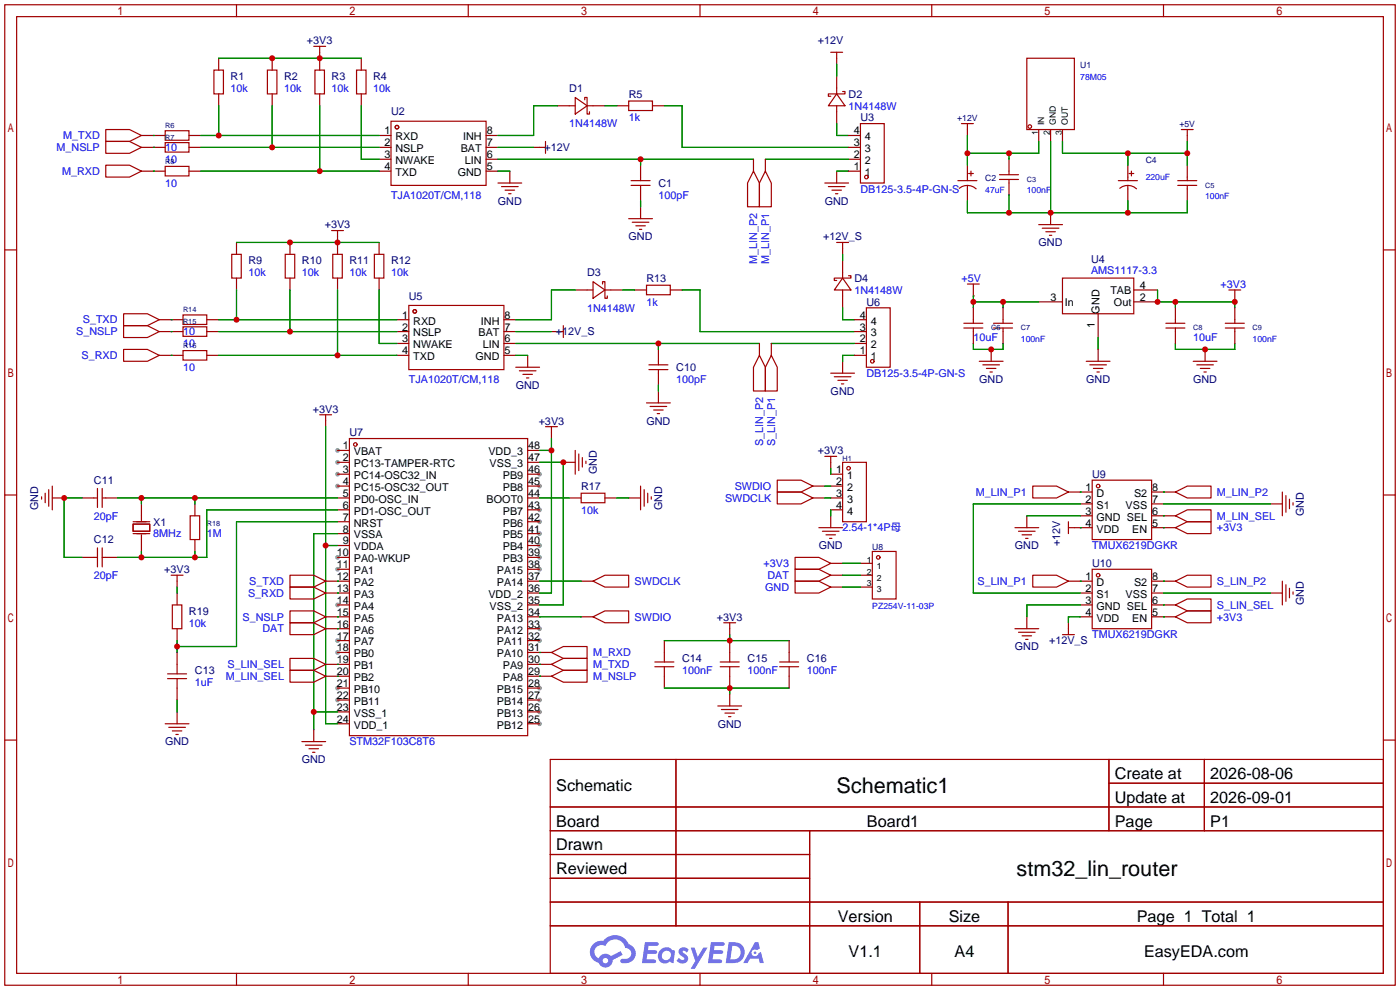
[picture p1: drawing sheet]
<svg xmlns="http://www.w3.org/2000/svg" width="299mm" height="212mm" viewBox="0 0 299 212" stroke-linecap="round" stroke-linejoin="round" font-family="sans-serif">
<g fill="#999">
<circle cx="72.1" cy="96.3" r=".51"/>
<circle cx="72.1" cy="98.8" r=".51"/>
<circle cx="72.1" cy="101.3" r=".51"/>
<circle cx="72.1" cy="103.9" r=".51"/>
<circle cx="72.1" cy="119.1" r=".51"/>
<circle cx="72.1" cy="121.7" r=".51"/>
<circle cx="72.1" cy="129.3" r=".51"/>
<circle cx="72.1" cy="136.9" r=".51"/>
<circle cx="72.1" cy="139.4" r=".51"/>
<circle cx="72.1" cy="147.1" r=".51"/>
<circle cx="72.1" cy="149.6" r=".51"/>
<circle cx="115.3" cy="154.7" r=".51"/>
<circle cx="115.3" cy="152.1" r=".51"/>
<circle cx="115.3" cy="149.6" r=".51"/>
<circle cx="115.3" cy="147.1" r=".51"/>
<circle cx="115.3" cy="136.9" r=".51"/>
<circle cx="115.3" cy="134.4" r=".51"/>
<circle cx="115.3" cy="121.7" r=".51"/>
<circle cx="115.3" cy="119.1" r=".51"/>
<circle cx="115.3" cy="116.6" r=".51"/>
<circle cx="115.3" cy="114" r=".51"/>
<circle cx="115.3" cy="111.5" r=".51"/>
<circle cx="115.3" cy="109" r=".51"/>
<circle cx="115.3" cy="103.9" r=".51"/>
<circle cx="115.3" cy="101.3" r=".51"/>
</g>
<g fill="none" stroke="#a10000" stroke-width=".25">
<path d="M1 1h297.2v209.6h-297.2zM3.6 3.6h292.1v204.4h-292.1zM50.5 1v2.6M100.1 1v2.6M149.6 1v2.6M199.1 1v2.6M248.7 1v2.6M1 53.4h2.6M295.7 53.4h2.5M1 105.8h2.6M295.7 105.8h2.5M1 158.2h2.6"/>
<path d="M295.7 158.2h2.5M117.6 162.3h178.1v45.7h-178.1zM117.6 172.5h178.1M117.6 177.5h178.1M144.5 162.3v35.6M173 177.5v30.5M237 162.3v15.2M237 167.4h58.7M257.4 162.3v15.2M117.6 182.6h55.4M117.6 192.8h178.1M117.6 187.7h55.4"/>
<path d="M117.6 197.9h178.1M196.6 192.8v15.2M215.4 192.8v15.2M50.5 208v2.6M100.1 208v2.6M149.6 208v2.6M199.1 208v2.6M248.7 208v2.6"/>
</g>
<g fill="#5487ff">
<path d="M145.3 202.7a1.3 1.3 0 0 1 1.9 .3l-.4 .6a.54 .54 0 0 0-.9-.2l.1 .2a1.34 1.34 0 0 1 .9 1.8 1.47 1.47 0 0 1-2.3-.1l.5-.6 .8 .5a.31 .31 0 0 0 .4-.3 .31 .31 0 0 0-.3-.4 1.12 1.12 0 0 1-.7-1.8z"/>
<path d="M147.6 202.5h.9l.6 2 1.2-2h.9l-2.7 4.6h-.9l1-1.7z"/>
<path d="M137.8 201.4h1.7a1.31 1.31 0 0 1 1.2 .2 .4 .4 0 0 1-.3 .5l-1.8 .1-.1 .9h1.6a.4 .4 0 0 1 .4 .4 .4 .4 0 0 1-.5 .4h-1.6l-.2 1.2h1.4a.46 .46 0 0 1 .5 0 .46 .46 0 0 1 .1 .5l-.4 .2h-2.6z"/>
<path d="M151.9 201.4h1.7a1.32 1.32 0 0 1 1.2 .2 .39 .39 0 0 1-.3 .5l-1.8 .1-.1 .9h1.6a.4 .4 0 0 1 .4 .4 .4 .4 0 0 1-.4 .4h-1.7l-.2 1.2h1.4a.46 .46 0 0 1 .5 0 .46 .46 0 0 1 .1 .5l-.4 .2h-2.6z"/>
<path d="M161.3 201.4h.8l.3 1.3-.6 .4a.75 .75 0 0 0-1.1 .3 .75 .75 0 0 0 .5 1 .75 .75 0 0 0 .9-.7l.5-.2 .6 2.3h-.8l-.3-.9h-1.8l-.5 .9h-1z"/>
<path d="M155.7 201.4l-.6 4.4h1.5a2.27 2.27 0 0 0 2.6-2.2 2.27 2.27 0 0 0-2.7-2.2zM156.5 202.1a1.5 1.5 0 0 1 1.8 1.6 1.5 1.5 0 0 1-1.9 1.4h-.3z"/>
<path d="M141.2 203a1.6 1.6 0 0 0-.3 2.3 1.6 1.6 0 0 0 2.3 .2l.7 .3 .3-2.4-.1-.3-.5-.1a1.58 1.58 0 0 0-2.4 0zM141.8 203.5a.98 .98 0 0 1 1.6 .4 .98 .98 0 0 1-1.1 1.3 .94 .94 0 0 1-.9-.7 .94 .94 0 0 1 .4-1z"/>
<path d="M126.8 201.8a2.37 2.37 0 0 0 1.1 4 1.54 1.54 0 0 0 1.8 1 1.54 1.54 0 0 0 1.2-1.6l2.2-1.1-.5-.8-2 1a1.57 1.57 0 0 0-2.7 .5 1.5 1.5 0 0 1-.7-2.1 1.5 1.5 0 0 1 2.2-.5 2.23 2.23 0 0 1 2.3-1.4 2.23 2.23 0 0 1 2 1.8 1.16 1.16 0 0 1 1.2 1.1 1.16 1.16 0 0 1-1.1 1.2h-.7a.47 .47 0 0 0-.5 .4 .47 .47 0 0 0 .4 .5 2.17 2.17 0 0 0 2.5-.9 2.17 2.17 0 0 0-.3-2.7l-.8-.4a3.2 3.2 0 0 0-5.5-.7l-1.1 .1zM128.8 205.3a.6 .6 0 0 1 1.2 0 .6 .6 0 0 1-1.2 0z"/>
<circle cx="161.4" cy="203.6" r=".28"/>
</g>
<g fill="none" stroke="#a10000" stroke-width=".25">
<path d="M45.7 15h2.1v5.1h-2.1zM46.7 12.4v2.6M57.1 15h2.1v5.1h-2.1zM58.2 12.4v2.6M67.1 9.9h2.5M67.3 15h2v5.1h-2zM68.3 9.9v5.1M76.2 15h2v5.1h-2zM77.2 12.4v2.6M177.5 11.2h2.6M178.8 11.2v2.5M178.8 16.3v3.8"/>
<path d="M180.1 19.6h.5v.5h-3.6v.5h.5M219.5 12.4h10.1v15.3h-10.1zM22.6 27.7h5.1l2.5 1.3-2.5 1.2h-5.1zM22.6 30.2h5.1l2.5 1.3-2.5 1.3h-5.1zM22.6 35.3h5.1l2.5 1.3-2.5 1.2h-5.1zM30.2 29h5.1M30.2 31.5h5.1M30.2 36.6h5.1M35.3 27.9h5.1v2.1h-5.1zM35.3 30.5h5.1v2h-5.1zM35.3 35.6h5.1v2h-5.1zM40.4 29h2.5"/>
<path d="M40.4 31.5h2.5M40.4 36.6h2.5M46.7 20.1v2.5M58.2 20.1v2.5M68.3 20.1v2.5M77.2 20.1v2.5M81 29h2.6M81 31.5h2.6M81 34h2.6M81 36.6h2.6M83.6 25.9h20.3v13.7h-20.3zM103.9 29h2.5"/>
<path d="M103.9 31.5h2.5M103.9 34h2.5M103.9 36.6h2.5M106.4 39.1h5.1M107.2 39.9h3.5M109 36.6v2.5M114 31.5h2.6M116.6 30.2v2.6M119.1 22.6h3.8M122.9 20.8l2.6 1.8-2.6 1.8zM125 21.3v-.5h.5v3.6h.5v-.5M125.5 22.6h3.8"/>
<path d="M131.8 22.6h2.6M134.4 21.6h5v2h-5zM134.9 39.6h4M134.9 38.6h4M136.9 35.3v3.3M136.9 39.6v3.3M139.4 22.6h2.6M161 36.6l1.3 2.5v5.1h-2.5v-5.1zM161 34v2.6M163.6 36.6l1.2 2.5v5.1h-2.5v-5.1zM163.6 34v2.6M176.3 39.1h5.1"/>
<path d="M177 39.9h3.6M178.8 20.1l1.8 2.5h-3.6zM178.8 22.6v3.8M178.8 36.6v2.5M181.4 29h2.5M181.4 31.5h2.5M181.4 34h2.5M181.4 36.6h2.5M183.9 26.4h5.1v12.7h-5.1zM204.7 38.6h4.1M205.5 26.4h2.5M206.8 26.4v2.6"/>
<path d="M206.8 35.3v3.3M206.8 39.6v3.3M207 37.1h1M207.5 36.6v1M213.6 38.4h4.1M213.6 37.3h4.1M215.6 34v3.3M215.6 38.4v3.3M222 27.7v2.5M224.5 27.7v2.5M227.1 27.7v2.5M239 38.6h4.1"/>
<path d="M241 35.3v3.3M241 39.6v3.3M241.3 37.1h1M241.8 36.6v1M251.7 39.6h4.1M251.7 38.6h4.1M252.5 27.7h2.5M253.7 27.7v2.5M253.7 35.3v3.3M253.7 39.6v3.3M49.5 54.4h2.1v5h-2.1zM50.5 51.8v2.6"/>
<path d="M50.5 59.4v2.6M61 54.4h2v5h-2zM62 51.8v2.6M62 59.4v2.6M70.9 49.3h2.5M71.1 54.4h2.1v5h-2.1zM72.1 49.3v5.1M72.1 59.4v2.6M80 54.4h2v5h-2zM81 51.8v2.6M81 59.4v2.6M107.9 40.6h2.1"/>
<path d="M108.7 41.4h.5M134.4 46.7h5M135.1 47.5h3.6M135.9 48.3h2M136.7 49h.5M136.9 44.2v2.5M177.8 40.6h2M178.6 41.4h.5M178.8 51.8h2.6M180.1 59.4l1.8 2.6h-3.6zM180.1 51.8v2.6M180.1 55.6v3.8"/>
<path d="M181.4 58.9h.5v.5h-3.6v.5h.5M205 40.2a2.74 2.74 0 0 1 3.6 .2M222 48h5.1M222.8 48.8h3.5M223.5 49.5h2.1M224.3 50.3h.5M224.5 45.5v2.5M227.1 59.4h15.2v7.7h-15.2zM239.3 40.2a2.74 2.74 0 0 1 3.6 .2M26.4 67.1h5.1l2.5 1.2-2.5 1.3h-5.1zM26.4 69.6h5.1l2.5 1.3-2.5 1.2h-5.1zM26.4 74.7h5.1l2.5 1.2-2.5 1.3h-5.1z"/>
<path d="M34 68.3h5.1M34 70.9h5.1M34 75.9h5.1M39.1 67.3h5.1v2h-5.1zM39.1 69.8h5.1v2.1h-5.1zM39.1 74.9h5.1v2.1h-5.1zM44.2 68.3h2.5M44.2 70.9h2.5M44.2 75.9h2.5M84.8 68.3h2.6M84.8 70.9h2.6M84.8 73.4h2.6"/>
<path d="M84.8 75.9h2.6M87.4 65.3h20.3v13.7h-20.3zM107.7 68.3h2.5M107.7 70.9h2.5M107.7 73.4h2.5M107.7 75.9h2.5M110.2 78.5h5.1M111 79.2h3.6M112.8 75.9v2.6M117.9 70.9h2.5M120.4 69.6v2.5M122.9 62h3.8"/>
<path d="M126.7 60.2l2.6 1.8-2.6 1.8zM128.8 60.7v-.5h.5v3.6h.5v-.6M129.3 62h3.8M135.6 62h2.6M138.2 61h5.1v2h-5.1zM138.7 79h4M138.7 78h4M140.7 74.7v3.3M140.7 79v3.3M143.3 62h2.5M162.3 75.9l1.3 2.6v5.1h-2.6v-5.1zM162.3 73.4v2.5"/>
<path d="M164.8 75.9l1.3 2.6v5.1h-2.5v-5.1zM164.8 73.4v2.5M177.5 79.8h5.1M180.1 62v3.8M180.1 77.2v2.6M182.6 68.3h2.6M182.6 70.9h2.6M182.6 73.4h2.6M182.6 75.9h2.6M185.2 65.8h5v12.7h-5zM206 70.1h4.1M206 69.1h4.1"/>
<path d="M206.8 60.7h2.5M208 63.2h.1M208 60.7v2.5M208 65.8v3.3M208 70.1v3.3M209.3 77.2h5.1M210.1 78h3.5M210.8 78.7h2.1M211.6 79.5h.5M211.8 74.7v2.5M212.3 70.1h4.1M212.3 69.1h4.1"/>
<path d="M214.4 65.8v3.3M214.4 70.1v3.3M222 64.5h5.1M232.2 77.2h5M232.9 78h3.6M233.7 78.7h2M234.4 79.5h.5M234.7 67.1v5M234.7 74.7v2.5M242.3 62h5.1M242.3 64.5h5.1M249.2 70.1h4"/>
<path d="M249.2 69.1h4M251.2 65.8v3.3M251.2 70.1v3.3M255 77.2h5.1M255.8 78h3.5M256.5 78.7h2.1M257.3 79.5h.5M257.6 74.7v2.5M261.9 70.1h4M261.9 69.1h4M262.6 62h2.6M263.9 64.5h.1"/>
<path d="M263.9 62v2.5M263.9 65.8v3.3M263.9 70.1v3.3M68.3 88.6h2.6M69.6 88.6v2.6M72.1 96.3h2.6M72.1 98.8h2.6M74.7 93.7h38.1v63.5h-38.1zM111.8 80h2M112.5 80.8h.5M112.8 96.3h2.5M112.8 98.8h2.5"/>
<path d="M116.6 91.2h2.5M117.9 91.2v2.5M120.4 98.8h2.5M122.9 96.3v5M123.7 97v3.6M124.5 97.8v2M125.2 98.6v.5M138.2 86.1h5.1M138.9 86.9h3.6M139.7 87.6h2M140.5 88.4h.5M140.7 83.6v2.5"/>
<path d="M176.3 97.5h2.5M177.5 97.5v2.6M178.3 80.5h3.6M179.1 81.3h2M179.8 82h.5M180.1 98.8h5.1v12.7h-5.1zM8.9 106.2v.5M9.7 105.4v2M10.4 104.6v3.6M11.2 106.4h2.5M11.2 103.9v5.1M17.5 106.4h3.3"/>
<path d="M17.5 119.1h3.3M20.8 104.4v4.1M20.8 117.1v4.1M21.8 106.4h3.3M21.8 119.1h3.3M21.8 104.4v4.1M21.8 117.1v4.1M28.4 112h3.6v1.5h-3.6zM28.4 111.5h3.6M28.4 114h3.6M30.2 107.7v3.6M30.2 114.3v3.6"/>
<path d="M40.6 110.2h2.1v5.1h-2.1zM41.7 107.7v2.5M41.7 115.3v2.6M72.1 101.3h2.6M72.1 103.9h2.6M72.1 106.4h2.6M72.1 109h2.6M72.1 111.5h2.6M72.1 114h2.6M72.1 116.6h2.6M72.1 119.1h2.6M112.8 101.3h2.5"/>
<path d="M112.8 103.9h2.5M112.8 106.4h2.5M112.8 109h2.5M112.8 111.5h2.5M112.8 114h2.5M112.8 116.6h2.5M112.8 119.1h2.5M121.7 106.4h2.5M124.2 105.4h5.1v2h-5.1zM129.3 106.4h2.5M134.4 106.4h2.5M136.9 103.9v5.1"/>
<path d="M137.7 104.6v3.6M138.4 105.4v2M139.2 106.2v.5M166.1 102.6h5.1l2.5 1.3-2.5 1.3h-5.1zM166.1 105.2h5.1l2.5 1.2-2.5 1.3h-5.1zM169.9 119.1h5.1l2.5 1.3-2.5 1.3h-5.1zM173.7 103.9h2.6M173.7 106.4h2.6M175 112.8h5.1M175.8 113.5h3.5M176.5 114.3h2.1M177.3 115.1h.5"/>
<path d="M177.5 101.3h2.6M177.5 103.9h2.6M177.5 106.4h2.6M177.5 109h2.6M177.5 110.2v2.6M186.4 117.9h5.1v10.1h-5.1zM216.9 112.8h5.1M217.7 113.5h3.5M218.4 114.3h2.1M219.2 115.1h.5M219.5 110.2v2.6M220.7 103.9h5.1l2.5 1.3-2.5 1.2h-5.1z"/>
<path d="M228.3 112.8h5.1M228.3 105.2h5.1M228.3 111.5v2.5M230.9 107.7h2.5M230.9 110.2h2.5M233.4 102.6h12.7v12.7h-12.7zM246.1 112.8h5.1M246.1 105.2h5.1M246.1 107.7h2.6M246.1 110.2h5.1M251.2 112.8l2.5-1.3h5.1v2.5h-5.1zM251.2 105.2l2.5-1.3h5.1v2.5h-5.1z"/>
<path d="M251.2 110.2l2.5-1.2h5.1v2.5h-5.1zM271.5 107.7h2.6M274.1 105.2v5M274.8 105.9v3.6M275.6 106.7v2M276.4 107.4v.5M36.6 122.9h2.5M36.8 129.3h2.1v5.1h-2.1zM37.8 122.9v2.6M37.8 126.7v2.6M37.8 134.4v2.5M37.8 139.4v4.6"/>
<path d="M62 122.9h5.1l2.5 1.3-2.5 1.3h-5.1zM62 130.6h5.1l2.5 1.2-2.5 1.3h-5.1zM62 125.5h5.1l2.5 1.2-2.5 1.3h-5.1zM62 133.1h5.1l2.5 1.3-2.5 1.2h-5.1zM69.6 124.2h5.1M69.6 126.7h5.1M69.6 131.8h5.1M69.6 134.4h5.1M72.1 121.7h2.6M72.1 129.3h2.6M72.1 136.9h2.6M72.1 139.4h2.6"/>
<path d="M112.8 121.7h2.5M112.8 124.2h2.5M112.8 126.7h2.5M112.8 129.3h2.5M112.8 131.8h2.5M112.8 134.4h2.5M112.8 136.9h2.5M112.8 139.4h5.1M117.9 139.4l2.5-1.2h5.1v2.5h-5.1zM124.2 124.2h2.5M124.2 131.8h2.5M126.7 131.8l2.6-1.2h5.1v2.5h-5.1z"/>
<path d="M126.7 124.2l2.6-1.3h5.1v2.6h-5.1zM142 136.9v4.6M154.7 133.1h2.5M156 133.1v2.5M156 136.9v4.6M168.7 136.9v4.6M169.9 121.7h5.1l2.5 1.2-2.5 1.3h-5.1zM169.9 124.2h5.1l2.5 1.3-2.5 1.2h-5.1zM177.5 122.9h2.6M177.5 120.4h2.6M177.5 125.5h2.6M183.9 122.9h2.5"/>
<path d="M183.9 120.4h2.5M183.9 125.5h2.5M216.9 134.4h5.1M217.7 135.1h3.5M218.4 135.9h2.1M219.2 136.7h.5M219.5 131.8v2.6M220.7 122.9h5.1l2.5 1.3-2.5 1.3h-5.1zM227.1 135.6h2.5M228.3 124.2h5.1M228.3 133.1v2.5M230.9 126.7h2.5"/>
<path d="M230.9 129.3h2.5M230.9 131.8h2.5M233.4 121.7h12.7v12.7h-12.7zM246.1 124.2h5.1M246.1 126.7h2.6M246.1 129.3h5.1M246.1 131.8h5.1M251.2 131.8l2.5-1.2h5.1v2.5h-5.1zM251.2 124.2l2.5-1.3h5.1v2.6h-5.1zM251.2 129.3l2.5-1.3h5.1v2.6h-5.1zM271.5 126.7h2.6M274.1 124.2v5.1"/>
<path d="M274.8 125v3.5M275.6 125.7v2.1M276.4 126.5v.5M35.3 154.7h5.1M35.8 145h4.1M35.8 144h4.1M36.1 155.4h3.5M36.8 156.2h2.1M37.6 157h.5M37.8 145v4.6M37.8 152.1v2.6M62 143.3h5.1l2.5 1.2-2.5 1.3h-5.1z"/>
<path d="M62 140.7h5.1l2.5 1.3-2.5 1.3h-5.1zM64.5 158.5h5.1M65.3 159.3h3.5M67.1 156v2.5M69.6 142h5.1M69.6 144.5h5.1M72.1 147.1h2.6M72.1 149.6h2.6M72.1 152.1h2.6M72.1 154.7h2.6M112.8 142h5.1M112.8 144.5h5.1"/>
<path d="M112.8 147.1h2.5M112.8 149.6h2.5M112.8 152.1h2.5M112.8 154.7h2.5M117.9 142l2.5-1.3h5.1v2.6h-5.1zM117.9 144.5l2.5-1.2h5.1v2.5h-5.1zM140 141.5h4M140 142.5h4M142 142.5v4.6M153.4 150.9h5.1M153.9 141.5h4.1M153.9 142.5h4.1"/>
<path d="M154.2 151.6h3.5M154.9 152.4h2.1M155.7 153.2h.5M156 142.5v4.6M156 148.3v2.6M166.6 141.5h4.1M166.6 142.5h4.1M168.7 142.5v4.6M66 160h2.1M66.8 160.8h.5"/>
<circle cx="84.8" cy="27.2" r=".38"/>
<circle cx="185.2" cy="37.8" r=".38"/>
<circle cx="220.1" cy="27.1" r=".38"/>
<circle cx="88.6" cy="66.5" r=".38"/>
<circle cx="186.4" cy="77.2" r=".38"/>
<circle cx="75.9" cy="95" r=".38"/>
<circle cx="181.4" cy="100.1" r=".38"/>
<circle cx="187.7" cy="119.1" r=".38"/>
<circle cx="234.7" cy="103.9" r=".38"/>
<circle cx="234.7" cy="122.9" r=".38"/>
</g>
<g fill="none" stroke="#008700" stroke-width=".25">
<path d="M46.7 12.4h30.5M178.8 13.7v2.6M32.8 29h.1M32.8 31.5h.1M32.8 36.6h.1M42.9 29h38.1M42.9 36.6h38.1M42.9 31.5h38.1M46.7 22.6v6.4M58.2 22.6v8.9M68.3 22.6v14M77.2 22.6v11.4h3.8"/>
<path d="M106.4 34h54.6M106.4 36.6h2.6M106.4 31.5h7.6M119.1 22.6h-5.1v6.4h-7.6M129.3 22.6h2.5M136.9 34v1.3M142 22.6h3.8v8.9h35.6M163.6 34h17.8M178.8 26.4v2.6h2.6M178.8 36.6h2.6M206.8 29v6.3M215.6 32.8v1.2"/>
<path d="M222 30.2v2.6h-15.2M224.5 30.2v15.3M227.1 30.2v2.6h26.6M241 32.8v2.5M253.7 30.2v5.1M50.5 51.8h30.5M136.9 42.9v1.3M180.1 54.4v1.2M206.8 42.9v2.6h46.9v-2.6M215.6 41.7v3.8M241 42.9v2.6M36.6 68.3h.1"/>
<path d="M36.6 70.9h.1M36.6 75.9h.1M46.7 68.3h38.1M46.7 75.9h38.1M46.7 70.9h38.1M50.5 62v6.3M62 62v8.9M72.1 62v13.9M81 62v11.4h3.8M110.2 73.4h52.1M110.2 75.9h2.6M110.2 70.9h7.7"/>
<path d="M122.9 62h-5v6.3h-7.7M133.1 62h2.5M140.7 73.4v1.3M145.8 62h3.8v8.9h33M164.8 73.4h17.8M180.1 65.8v2.5h2.5M182.6 75.9h-2.5v1.3M208 64.5h14M208 73.4v1.3h6.4v-1.3M208 63.2v2.6M214.4 64.5v1.3M234.7 72.1v2.6"/>
<path d="M247.4 62v2.5h16.5v1.3M251.2 73.4v1.3h12.7v-1.3M251.2 64.5v1.3M69.6 91.2v63.5h2.5M115.3 98.8h5.1v30.5h-5.1M115.3 96.3h2.6M117.9 93.7v33h-2.6M140.7 82.3v1.3M17.5 106.4h-3.8v12.7h3.8M25.1 106.4h47M30.2 106.4v1.3M30.2 117.9v1.2"/>
<path d="M41.7 106.4v1.3M41.7 117.9v1.2M69.6 116.6h2.5M72.1 111.5h-21.6v26.7h-12.7M72.1 109h-27.9v10.1h-19.1M72.1 114h-5v42M115.3 106.4h6.4M131.8 106.4h2.6M176.3 106.4h1.2M176.3 103.9h1.2M177.5 100.1v1.2M177.5 109v1.2"/>
<path d="M219.5 110.2h11.4M230.9 105.2h.1M230.9 112.8h.1M230.9 107.7h-22.9v19h22.9M248.7 112.8h.1M248.7 105.2h.1M248.7 110.2h.1M248.7 107.7h22.8M37.8 125.5v1.2M37.8 136.9v2.5M72.1 126.7h.1M72.1 124.2h.1"/>
<path d="M72.1 131.8h.1M72.1 134.4h.1M115.3 139.4h.1M115.3 131.8h8.9M115.3 124.2h8.9M142 136.9h26.7M156 135.6v1.3M180.1 120.4h3.8M180.1 122.9h3.8M180.1 125.5h3.8M230.9 124.2h.1M230.9 129.3h-11.4v2.5"/>
<path d="M230.9 131.8h-2.6v1.3M248.7 131.8h.1M248.7 124.2h.1M248.7 129.3h.1M248.7 126.7h22.8M37.8 149.6v2.5M67.1 152.1h5M72.1 142h.1M72.1 144.5h.1M115.3 142h.1M115.3 144.5h.1M142 147.1h26.7"/>
<path d="M156 147.1v1.2"/>
</g>
<g fill="#c00">
<circle cx="58.2" cy="12.4" r=".63"/>
<circle cx="68.3" cy="12.4" r=".63"/>
<circle cx="46.7" cy="29" r=".63"/>
<circle cx="68.3" cy="36.6" r=".63"/>
<circle cx="58.2" cy="31.5" r=".63"/>
<circle cx="215.6" cy="32.8" r=".63"/>
<circle cx="206.8" cy="32.8" r=".63"/>
<circle cx="215.6" cy="45.5" r=".63"/>
<circle cx="224.5" cy="45.5" r=".63"/>
<circle cx="241" cy="45.5" r=".63"/>
<circle cx="253.7" cy="32.8" r=".63"/>
<circle cx="241" cy="32.8" r=".63"/>
<circle cx="136.9" cy="34" r=".63"/>
<circle cx="62" cy="51.8" r=".63"/>
<circle cx="72.1" cy="51.8" r=".63"/>
<circle cx="50.5" cy="68.3" r=".63"/>
<circle cx="72.1" cy="75.9" r=".63"/>
<circle cx="62" cy="70.9" r=".63"/>
<circle cx="263.9" cy="64.5" r=".63"/>
<circle cx="251.2" cy="64.5" r=".63"/>
<circle cx="247.4" cy="64.5" r=".63"/>
<circle cx="211.8" cy="74.7" r=".63"/>
<circle cx="214.4" cy="64.5" r=".63"/>
<circle cx="208" cy="64.5" r=".63"/>
<circle cx="257.6" cy="74.7" r=".63"/>
<circle cx="41.7" cy="106.4" r=".63"/>
<circle cx="30.2" cy="106.4" r=".63"/>
<circle cx="30.2" cy="119.1" r=".63"/>
<circle cx="41.7" cy="119.1" r=".63"/>
<circle cx="156" cy="136.9" r=".63"/>
<circle cx="156" cy="147.1" r=".63"/>
<circle cx="13.7" cy="106.4" r=".63"/>
<circle cx="37.8" cy="138.2" r=".63"/>
<circle cx="69.6" cy="116.6" r=".63"/>
<circle cx="120.4" cy="98.8" r=".63"/>
<circle cx="67.1" cy="152.1" r=".63"/>
<circle cx="117.9" cy="96.3" r=".63"/>
<circle cx="140.7" cy="73.4" r=".63"/>
</g>
<g font-size="4.6">
<text x="178.8" y="169.4">Schematic1</text>
<text x="217.3" y="187.2">stm32_lin_router</text>
</g>
<g font-size="3.5">
<text x="238.3" y="166.5">Create at</text>
<text x="258.7" y="166.5">2026-08-06</text>
<text x="118.9" y="169.1">Schematic</text>
<text x="238.3" y="171.6">Update at</text>
<text x="258.7" y="171.6">2026-09-01</text>
<text x="118.9" y="176.7">Board</text>
<text x="185.3" y="176.7">Board1</text>
<text x="238.3" y="176.7">Page</text>
<text x="258.7" y="176.7">P1</text>
<text x="118.9" y="181.8">Drawn</text>
<text x="118.9" y="186.8">Reviewed</text>
<text x="179.1" y="197">Version</text>
<text x="202.8" y="197">Size</text>
<text x="243" y="197">Page 1 Total 1</text>
<text x="181.4" y="204.6">V1.1</text>
<text x="204" y="204.6">A4</text>
<text x="244.5" y="204.6">EasyEDA.com</text>
</g>
<g font-size="2.3" fill="#000080">
<text x="65.6" y="9.4">+3V3</text>
<text x="174.8" y="9.4">+12V</text>
<text x="49.3" y="17.1">R1</text>
<text x="60.7" y="17.1">R2</text>
<text x="70.9" y="17.1">R3</text>
<text x="79.8" y="17.1">R4</text>
<text x="121.7" y="19.6">D1</text>
<text x="134.4" y="20.9">R5</text>
<text x="181.4" y="20.9">D2</text>
<text x="83.6" y="24.7">U2</text>
<text x="183.9" y="26">U3</text>
<text x="116.4" y="32.3">+12V</text>
<text x="140.7" y="39.9">C1</text>
<text x="106.4" y="43.7">GND</text>
<text x="176.3" y="43.7">GND</text>
<text x="69.4" y="48.8">+3V3</text>
<text x="134.3" y="51.4">GND</text>
<text x="175.9" y="51.4">+12V_S</text>
<text x="222" y="52.6">GND</text>
<text x="53.1" y="56.4">R9</text>
<text x="64.5" y="56.4">R10</text>
<text x="74.7" y="56.4">R11</text>
<text x="83.6" y="56.4">R12</text>
<text x="125.5" y="59">D3</text>
<text x="233.2" y="56.3">U4</text>
<text x="87.4" y="64.1">U5</text>
<text x="138.2" y="60.2">R13</text>
<text x="182.6" y="60.2">D4</text>
<text x="185.2" y="65.3">U6</text>
<text x="118.8" y="71.7">+12V_S</text>
<text x="110.2" y="83.1">GND</text>
<text x="144.5" y="79.3">C10</text>
<text x="209.3" y="81.8">GND</text>
<text x="232.1" y="81.8">GND</text>
<text x="255" y="81.8">GND</text>
<text x="66.9" y="88.2">+3V3</text>
<text x="177.5" y="84.4">GND</text>
<text x="74.7" y="93.3">U7</text>
<text x="115.1" y="90.7">+3V3</text>
<text x="138.2" y="90.7">GND</text>
<text x="127.6" y="101.4" transform="rotate(-90 127.6 101.4)">GND</text>
<text x="174.8" y="97.1">+3V3</text>
<text x="20.1" y="103.4">C11</text>
<text x="124.2" y="104.7">R17</text>
<text x="233.4" y="102.2">U9</text>
<text x="8.2" y="109" transform="rotate(-90 8.2 109)">GND</text>
<text x="32.8" y="112.3">X1</text>
<text x="141.5" y="109" transform="rotate(-90 141.5 109)">GND</text>
<text x="278.7" y="110.3" transform="rotate(-90 278.7 110.3)">GND</text>
<text x="20.1" y="116.1">C12</text>
<text x="175" y="117.4">GND</text>
<text x="216.9" y="117.4">GND</text>
<text x="226.6" y="116.8" transform="rotate(-90 226.6 116.8)">+12V</text>
<text x="35.1" y="122.5">+3V3</text>
<text x="233.4" y="121.2">U10</text>
<text x="40.4" y="131.4">R19</text>
<text x="278.7" y="129.3" transform="rotate(-90 278.7 129.3)">GND</text>
<text x="153.2" y="132.6">+3V3</text>
<text x="224.2" y="137.7">+12V_S</text>
<text x="145.8" y="141.5">C14</text>
<text x="159.8" y="141.5">C15</text>
<text x="172.5" y="141.5">C16</text>
<text x="216.9" y="139">GND</text>
<text x="41.7" y="144.1">C13</text>
<text x="153.4" y="155.5">GND</text>
<text x="35.3" y="159.3">GND</text>
<text x="64.5" y="163.1">GND</text>
</g>
<g font-size="2.3" fill="#00f">
<text x="49.3" y="19.6">10k</text>
<text x="60.7" y="19.6">10k</text>
<text x="70.9" y="19.6">10k</text>
<text x="79.8" y="19.6">10k</text>
<text x="181.4" y="23.4">1N4148W</text>
<text x="13.5" y="29.8">M_TXD</text>
<text x="121.7" y="27.2">1N4148W</text>
<text x="134.4" y="26">1k</text>
<text x="12.1" y="32.3">M_NSLP</text>
<text x="35.3" y="32.3">10</text>
<text x="35.3" y="34.8">10</text>
<text x="13.3" y="37.4">M_RXD</text>
<text x="35.3" y="39.9">10</text>
<text x="183.9" y="41.2">DB125-3.5-4P-GN-S</text>
<text x="83.6" y="42.5">TJA1020T/CM,118</text>
<text x="140.7" y="42.5">100pF</text>
<text x="53.1" y="59">10k</text>
<text x="64.5" y="59">10k</text>
<text x="74.7" y="59">10k</text>
<text x="83.6" y="59">10k</text>
<text x="161.8" y="56.4" transform="rotate(-90 161.8 56.4)">M_LIN_P2</text>
<text x="164.4" y="56.4" transform="rotate(-90 164.4 56.4)">M_LIN_P1</text>
<text x="233.2" y="58.6">AMS1117-3.3</text>
<text x="138.2" y="65.3">1k</text>
<text x="182.6" y="62.8">1N4148W</text>
<text x="205.5" y="60.4">+5V</text>
<text x="260.9" y="61.6">+3V3</text>
<text x="16.3" y="71.7">S_NSLP</text>
<text x="17.7" y="69.1">S_TXD</text>
<text x="39.1" y="71.7">10</text>
<text x="125.5" y="66.6">1N4148W</text>
<text x="17.4" y="76.8">S_RXD</text>
<text x="39.1" y="74.2">10</text>
<text x="208" y="72.9">10uF</text>
<text x="255" y="72.9">10uF</text>
<text x="39.1" y="79.3">10</text>
<text x="87.4" y="81.8">TJA1020T/CM,118</text>
<text x="144.5" y="81.8">100pF</text>
<text x="185.2" y="80.6">DB125-3.5-4P-GN-S</text>
<text x="163.1" y="95.4" transform="rotate(-90 163.1 95.4)">S_LIN_P2</text>
<text x="165.7" y="95.4" transform="rotate(-90 165.7 95.4)">S_LIN_P1</text>
<text x="155" y="107.2">SWDCLK</text>
<text x="157" y="104.7">SWDIO</text>
<text x="208.5" y="106">M_LIN_P1</text>
<text x="260.1" y="106">M_LIN_P2</text>
<text x="20.1" y="111">20pF</text>
<text x="124.2" y="109.8">10k</text>
<text x="180.1" y="113.6">2.54-1*4P母</text>
<text x="260.1" y="113.6">+3V3</text>
<text x="260.1" y="111">M_LIN_SEL</text>
<text x="32.8" y="114.9">8MHz</text>
<text x="44.2" y="114.9">1M</text>
<text x="233.4" y="117.4">TMUX6219DGKR</text>
<text x="20.1" y="123.7">20pF</text>
<text x="53.3" y="125">S_TXD</text>
<text x="135.6" y="125">SWDCLK</text>
<text x="163.2" y="121.2">+3V3</text>
<text x="164" y="123.7">DAT</text>
<text x="208.9" y="125">S_LIN_P1</text>
<text x="260.1" y="125">S_LIN_P2</text>
<text x="53" y="127.6">S_RXD</text>
<text x="163.5" y="126.3">GND</text>
<text x="260.1" y="130.1">S_LIN_SEL</text>
<text x="40.4" y="133.9">10k</text>
<text x="51.9" y="132.6">S_NSLP</text>
<text x="56.1" y="135.2">DAT</text>
<text x="135.6" y="132.6">SWDIO</text>
<text x="233.4" y="136.4">TMUX6219DGKR</text>
<text x="260.1" y="132.6">+3V3</text>
<text x="48.6" y="142.8">S_LIN_SEL</text>
<text x="126.7" y="142.8">M_TXD</text>
<text x="126.7" y="140.3">M_RXD</text>
<text x="41.7" y="146.6">1uF</text>
<text x="48.3" y="145.3">M_LIN_SEL</text>
<text x="126.7" y="145.3">M_NSLP</text>
<text x="145.8" y="144.1">100nF</text>
<text x="159.8" y="144.1">100nF</text>
<text x="172.5" y="144.1">100nF</text>
<text x="74.7" y="159.3">STM32F103C8T6</text>
</g>
<g font-size="2.3">
<text x="82.2" y="28.7">1</text>
<text x="84.5" y="30">RXD</text>
<text x="99" y="30">INH</text>
<text x="104" y="28.7">8</text>
<text x="182.5" y="28.7">4</text>
<text x="184.8" y="30">4</text>
<text x="82.2" y="31.3">2</text>
<text x="82.2" y="33.8">3</text>
<text x="84.5" y="32.5">NSLP</text>
<text x="84.5" y="35.1">NWAKE</text>
<text x="98.5" y="32.5">BAT</text>
<text x="99.4" y="35.1">LIN</text>
<text x="104" y="33.8">6</text>
<text x="104" y="31.3">7</text>
<text x="182.5" y="33.8">2</text>
<text x="182.5" y="31.3">3</text>
<text x="184.8" y="35.1">2</text>
<text x="184.8" y="32.5">3</text>
<text x="82.2" y="36.3">4</text>
<text x="84.5" y="37.6">TXD</text>
<text x="97.8" y="37.6">GND</text>
<text x="104" y="36.3">5</text>
<text x="182.5" y="36.3">1</text>
<text x="184.8" y="37.6">1</text>
<text x="224.5" y="64.3">3</text>
<text x="227.6" y="65.3">In</text>
<text x="237.3" y="62.8">TAB</text>
<text x="238.1" y="65.3">Out</text>
<text x="243.6" y="64.3">2</text>
<text x="243.6" y="61.7">4</text>
<text x="86" y="68.1">1</text>
<text x="86" y="70.6">2</text>
<text x="88.3" y="69.4">RXD</text>
<text x="88.3" y="71.9">NSLP</text>
<text x="102.3" y="71.9">BAT</text>
<text x="102.8" y="69.4">INH</text>
<text x="107.8" y="70.6">7</text>
<text x="107.8" y="68.1">8</text>
<text x="183.8" y="70.6">3</text>
<text x="183.8" y="68.1">4</text>
<text x="186.1" y="71.9">3</text>
<text x="186.1" y="69.4">4</text>
<text x="234" y="70.1" transform="rotate(-90 234 70.1)">1</text>
<text x="235" y="67" transform="rotate(-90 235 67)">GND</text>
<text x="86" y="73.2">3</text>
<text x="86" y="75.7">4</text>
<text x="88.3" y="74.4">NWAKE</text>
<text x="88.3" y="77">TXD</text>
<text x="101.6" y="77">GND</text>
<text x="103.2" y="74.4">LIN</text>
<text x="107.8" y="75.7">5</text>
<text x="107.8" y="73.2">6</text>
<text x="183.8" y="75.7">1</text>
<text x="183.8" y="73.2">2</text>
<text x="186.1" y="77">1</text>
<text x="186.1" y="74.4">2</text>
<text x="73.3" y="96">1</text>
<text x="73.3" y="98.6">2</text>
<text x="73.3" y="101.1">3</text>
<text x="75.6" y="97.3">VBAT</text>
<text x="75.6" y="99.8">PC13-TAMPER-RTC</text>
<text x="104.4" y="97.3">VDD_3</text>
<text x="104.6" y="99.8">VSS_3</text>
<text x="112.9" y="101.1">46</text>
<text x="112.9" y="98.6">47</text>
<text x="112.9" y="96">48</text>
<text x="178.7" y="101.1">1</text>
<text x="73.3" y="103.7">4</text>
<text x="73.3" y="106.2">5</text>
<text x="75.6" y="102.4">PC14-OSC32_IN</text>
<text x="75.6" y="104.9">PC15-OSC32_OUT</text>
<text x="75.6" y="107.5">PD0-OSC_IN</text>
<text x="104" y="107.5">BOOT0</text>
<text x="107.5" y="104.9">PB8</text>
<text x="107.5" y="102.4">PB9</text>
<text x="112.9" y="106.2">44</text>
<text x="112.9" y="103.7">45</text>
<text x="178.7" y="103.7">2</text>
<text x="178.7" y="106.2">3</text>
<text x="181" y="102.4">1</text>
<text x="181" y="104.9">2</text>
<text x="181" y="107.5">3</text>
<text x="232" y="104.9">1</text>
<text x="232" y="107.5">2</text>
<text x="234.4" y="106.2">D</text>
<text x="242.4" y="106.2">S2</text>
<text x="246.3" y="107.5">7</text>
<text x="246.3" y="104.9">8</text>
<text x="73.3" y="108.7">6</text>
<text x="73.3" y="111.3">7</text>
<text x="73.3" y="113.8">8</text>
<text x="75.6" y="110">PD1-OSC_OUT</text>
<text x="75.6" y="112.5">NRST</text>
<text x="107.5" y="112.5">PB6</text>
<text x="107.5" y="110">PB7</text>
<text x="112.9" y="113.8">41</text>
<text x="112.9" y="111.3">42</text>
<text x="112.9" y="108.7">43</text>
<text x="178.7" y="108.7">4</text>
<text x="181" y="110">4</text>
<text x="232" y="110">3</text>
<text x="232" y="112.5">4</text>
<text x="234.4" y="108.7">S1</text>
<text x="234.4" y="111.3">GND SEL</text>
<text x="234.4" y="113.8">VDD</text>
<text x="240.6" y="108.7">VSS</text>
<text x="242" y="113.8">EN</text>
<text x="246.3" y="112.5">5</text>
<text x="246.3" y="110">6</text>
<text x="72" y="118.9">10</text>
<text x="73.3" y="116.4">9</text>
<text x="75.6" y="115.1">VSSA</text>
<text x="75.6" y="117.6">VDDA</text>
<text x="107.5" y="117.6">PB4</text>
<text x="107.5" y="115.1">PB5</text>
<text x="112.9" y="118.9">39</text>
<text x="112.9" y="116.4">40</text>
<text x="72" y="121.4">11</text>
<text x="72" y="124">12</text>
<text x="75.6" y="120.2">PA0-WKUP</text>
<text x="75.6" y="122.7">PA1</text>
<text x="75.6" y="125.2">PA2</text>
<text x="106.2" y="125.2">PA14</text>
<text x="106.2" y="122.7">PA15</text>
<text x="107.5" y="120.2">PB3</text>
<text x="112.9" y="124">37</text>
<text x="112.9" y="121.4">38</text>
<text x="232" y="124">1</text>
<text x="234.4" y="125.2">D</text>
<text x="242.4" y="125.2">S2</text>
<text x="246.3" y="124">8</text>
<text x="72" y="126.5">13</text>
<text x="72" y="129.1">14</text>
<text x="72" y="131.6">15</text>
<text x="75.6" y="127.8">PA3</text>
<text x="75.6" y="130.3">PA4</text>
<text x="104.4" y="127.8">VDD_2</text>
<text x="104.6" y="130.3">VSS_2</text>
<text x="112.9" y="131.6">34</text>
<text x="112.9" y="129.1">35</text>
<text x="112.9" y="126.5">36</text>
<text x="232" y="126.5">2</text>
<text x="232" y="129.1">3</text>
<text x="232" y="131.6">4</text>
<text x="234.4" y="127.8">S1</text>
<text x="234.4" y="130.3">GND SEL</text>
<text x="240.6" y="127.8">VSS</text>
<text x="246.3" y="131.6">5</text>
<text x="246.3" y="129.1">6</text>
<text x="246.3" y="126.5">7</text>
<text x="72" y="134.1">16</text>
<text x="72" y="136.7">17</text>
<text x="75.6" y="132.9">PA5</text>
<text x="75.6" y="135.4">PA6</text>
<text x="75.6" y="137.9">PA7</text>
<text x="106.2" y="137.9">PA11</text>
<text x="106.2" y="135.4">PA12</text>
<text x="106.2" y="132.9">PA13</text>
<text x="112.9" y="136.7">32</text>
<text x="112.9" y="134.1">33</text>
<text x="234.4" y="132.9">VDD</text>
<text x="242" y="132.9">EN</text>
<text x="72" y="139.2">18</text>
<text x="72" y="141.8">19</text>
<text x="75.6" y="140.5">PB0</text>
<text x="75.6" y="143">PB1</text>
<text x="106.2" y="140.5">PA10</text>
<text x="107.5" y="143">PA9</text>
<text x="112.9" y="141.8">30</text>
<text x="112.9" y="139.2">31</text>
<text x="72" y="144.3">20</text>
<text x="72" y="146.8">21</text>
<text x="72" y="149.4">22</text>
<text x="75.6" y="145.6">PB2</text>
<text x="75.6" y="148.1">PB10</text>
<text x="106.2" y="148.1">PB15</text>
<text x="107.5" y="145.6">PA8</text>
<text x="112.9" y="149.4">27</text>
<text x="112.9" y="146.8">28</text>
<text x="112.9" y="144.3">29</text>
<text x="72" y="151.9">23</text>
<text x="72" y="154.5">24</text>
<text x="75.6" y="150.6">PB11</text>
<text x="75.6" y="153.2">VSS_1</text>
<text x="75.6" y="155.7">VDD_1</text>
<text x="106.2" y="155.7">PB12</text>
<text x="106.2" y="153.2">PB13</text>
<text x="106.2" y="150.6">PB14</text>
<text x="112.9" y="154.5">25</text>
<text x="112.9" y="151.9">26</text>
</g>
<g font-size="1.8" fill="#000080">
<text x="230.9" y="14.6">U1</text>
<text x="204.6" y="25.8">+12V</text>
<text x="252.1" y="27.1">+5V</text>
<text x="244.9" y="34.9">C4</text>
<text x="210.6" y="38.7">C2</text>
<text x="186.4" y="117.5">U8</text>
</g>
<g font-size="1.8" fill="#00f">
<text x="230.9" y="17.2">78M05</text>
<text x="210.6" y="41.3">47uF</text>
<text x="219.5" y="41.3">100nF</text>
<text x="244.9" y="38.5">220uF</text>
<text x="257.6" y="42.6">100nF</text>
<text x="218.2" y="73">100nF</text>
<text x="267.7" y="73">100nF</text>
<text x="186.4" y="130.2">PZ254V-11-03P</text>
</g>
<g font-size="1.8">
<text x="221.9" y="28.8" transform="rotate(-90 221.9 28.8)">1</text>
<text x="223.1" y="26.7" transform="rotate(-90 223.1 26.7)">IN</text>
<text x="224.4" y="28.8" transform="rotate(-90 224.4 28.8)">2</text>
<text x="225.7" y="26.7" transform="rotate(-90 225.7 26.7)">GND</text>
<text x="226.9" y="28.8" transform="rotate(-90 226.9 28.8)">3</text>
<text x="228.2" y="26.7" transform="rotate(-90 228.2 26.7)">OUT</text>
<text x="185.3" y="120.3">1</text>
<text x="185.3" y="122.8">2</text>
<text x="185.3" y="125.3">3</text>
<text x="187.4" y="121.5">1</text>
<text x="187.4" y="124.1">2</text>
<text x="187.4" y="126.6">3</text>
</g>
<g font-size="1.6" fill="#000080">
<text x="35.3" y="27.4">R6</text>
<text x="35.3" y="29.9">R7</text>
<text x="35.3" y="35">R8</text>
<text x="219.5" y="38.8">C3</text>
<text x="257.6" y="40.1">C5</text>
<text x="39.1" y="66.7">R14</text>
<text x="39.1" y="69.3">R15</text>
<text x="211.8" y="70.6">C6</text>
<text x="218.2" y="70.6">C7</text>
<text x="255" y="70.6">C8</text>
<text x="267.7" y="70.6">C9</text>
<text x="39.1" y="74.4">R16</text>
<text x="180.1" y="98.5">H1</text>
<text x="44.2" y="112.5">R18</text>
</g>
</svg>
